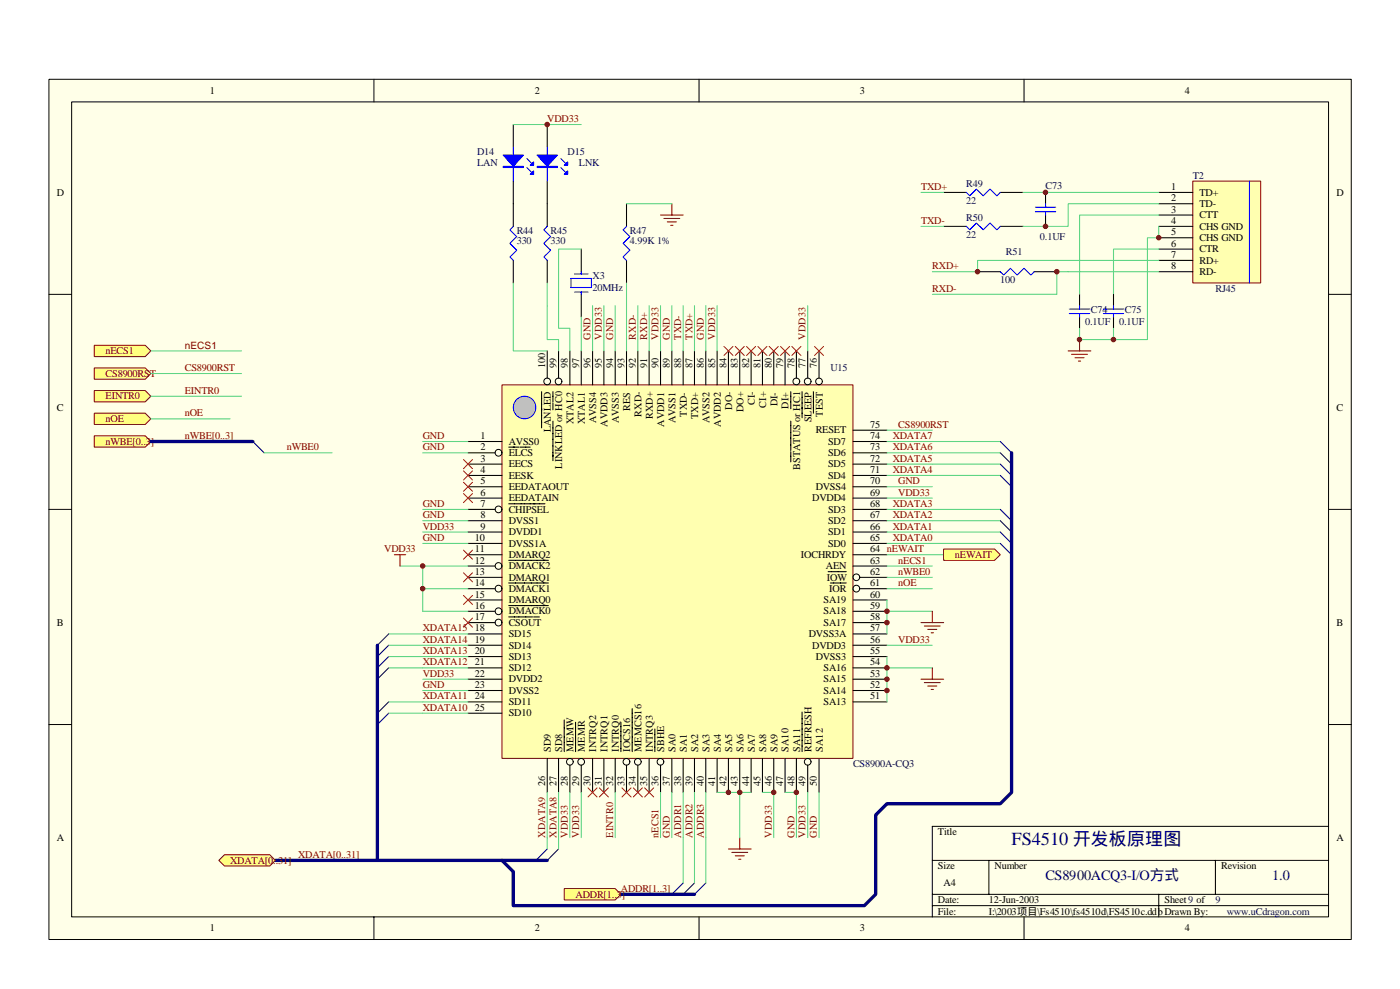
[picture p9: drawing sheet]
<svg xmlns="http://www.w3.org/2000/svg" width="364mm" height="257mm" viewBox="0 0 364 257" stroke-linecap="round" stroke-linejoin="round" font-family="sans-serif">
<path d="M12.7 20.6h338.7v223.7h-338.7z" fill="#ffffe8"/>
<g fill="none" stroke="#000" stroke-width=".26">
<path d="M12.7 20.6h338.7v223.7h-338.7zM18.6 26.5h326.9v211.9h-326.9zM97.2 20.6v5.9M181.8 20.6v5.9M266.3 20.6v5.9M12.7 76.5h5.9M345.5 76.5h5.9M12.7 132.5h5.9M345.5 132.5h5.9M12.7 188.4h5.9M345.5 188.4h5.9M345.5 214.9h-103.1v23.5"/>
<path d="M97.2 238.4v5.9M181.8 238.4v5.9M242.4 223.7h103.1M242.4 232.6h103.1M242.4 235.5h103.1M257.2 223.7v8.9M266.3 238.4v5.9M301.3 232.6v5.8M316.1 223.7v8.9"/>
</g>
<path d="M130.6 100.1h91.2v97.1h-91.2z" fill="#ffffb0"/>
<path d="M130.5 100.1h91.3v97.1h-91.3z" fill="none" stroke="#800000" stroke-width=".26"/>
<g fill="none" stroke="#000" stroke-width=".28">
<path d="M142.3 91.2v7.1M145.2 91.2v7.1M148.2 91.2v8.9M151.2 91.2v8.9M154.1 91.2v8.9M157 91.2v8.9M160 91.2v8.9M162.9 91.2v8.9M165.9 91.2v8.9M168.8 91.2v8.9M171.8 91.2v8.9M174.7 91.2v8.9"/>
<path d="M177.7 91.2v8.9M180.6 91.2v8.9M183.5 91.2v8.9M186.5 91.2v8.9M189.4 91.2v8.9M192.4 91.2v8.9M195.3 91.2v8.9M198.3 91.2v8.9M201.2 91.2v8.9M204.2 91.2v8.9M207.1 91.2v7.1M210 91.2v7.1"/>
<path d="M213 91.2v7.1M121.7 114.8h8.8M121.7 117.8h7.1M132.3 116.3h2.6M135.2 116.3h2.7M140.8 101.9v9.4M143.8 101.9v2.6M143.8 104.8v1.8M143.8 109.5v10.3M205.6 101.9v4.4M205.6 109.5v7.7M205.6 117.5v2.6"/>
<path d="M208.6 101.9v6.7M211.5 101.9v5.5M221.8 114.8h8.9M221.8 117.8h8.9M221.8 111.9h8.9M121.7 120.7h8.8M121.7 123.6h8.8M121.7 126.6h8.8M121.7 129.5h8.8M121.7 132.5h7.1M121.7 135.4h8.8M121.7 138.3h8.8"/>
<path d="M132.3 131h9.4M221.8 120.7h8.9M221.8 123.6h8.9M221.8 126.6h8.9M221.8 129.5h8.9M221.8 132.5h8.9M221.8 135.4h8.9M221.8 138.3h8.9M121.7 141.3h8.8M121.7 144.3h8.8M121.7 147.2h7.1M121.7 150.1h8.8"/>
<path d="M121.7 153.1h7.1M121.7 156h8.8M121.7 159h7.1M132.3 145.7h10.3M132.3 151.6h10.3M132.3 157.5h10.3M215.4 148.7h4.7M215.9 151.6h4.2M221.8 141.3h8.9M221.8 144.3h8.9M221.8 147.2h8.9M221.8 156h8.9"/>
<path d="M221.8 159h8.9M223.6 150.1h7.1M223.6 153.1h7.1M121.7 161.9h7.1M121.7 164.8h8.8M121.7 167.8h8.8M121.7 170.7h8.8M121.7 173.7h8.8M121.7 176.6h8.8M121.7 179.6h8.8M132.3 160.4h6.2M138.8 160.4h1.5"/>
<path d="M221.8 161.9h8.9M221.8 164.8h8.9M221.8 167.8h8.9M221.8 170.7h8.9M221.8 173.7h8.9M221.8 176.6h8.9M221.8 179.6h8.9M121.7 182.5h8.8M121.7 185.5h8.8M142.3 197.2v8.9M145.2 197.2v8.9M146.7 187.2v8.3"/>
<path d="M148.2 199v7.1M149.7 187.8v7.7M151.2 199v7.1M154.1 197.2v8.9M157 197.2v8.9M160 197.2v8.9M161.5 187.8v7.7M162.9 199v7.1M164.4 184.3v11.2M165.9 199v7.1M168.8 197.2v8.9M170.3 189.6v5.9"/>
<path d="M171.8 199v7.1M174.7 197.2v8.9M177.7 197.2v8.9M180.6 197.2v8.9M183.5 197.2v8.9M186.5 197.2v8.9M189.4 197.2v8.9M192.4 197.2v8.9M195.3 197.2v8.9M198.3 197.2v8.9M201.2 197.2v8.9M204.2 197.2v8.9"/>
<path d="M207.1 197.2v8.9M208.6 185.2v10.3M210 199v7.1M213 197.2v8.9M221.8 182.5h8.9"/>
</g>
<g fill="none" stroke="#000" stroke-width=".26">
<circle cx="142.3" cy="99.2" r=".88"/>
<circle cx="145.2" cy="99.2" r=".87"/>
<circle cx="207.1" cy="99.2" r=".88"/>
<circle cx="210" cy="99.2" r=".87"/>
<circle cx="213" cy="99.2" r=".87"/>
<circle cx="129.6" cy="117.7" r=".88"/>
<circle cx="129.6" cy="132.5" r=".88"/>
<circle cx="129.6" cy="158.9" r=".88"/>
<circle cx="129.6" cy="153.1" r=".88"/>
<circle cx="129.6" cy="147.2" r=".88"/>
<circle cx="222.7" cy="153.1" r=".87"/>
<circle cx="222.7" cy="150.1" r=".87"/>
<circle cx="129.6" cy="161.9" r=".88"/>
<circle cx="148.2" cy="198.1" r=".87"/>
<circle cx="151.1" cy="198.1" r=".87"/>
<circle cx="162.9" cy="198.1" r=".88"/>
<circle cx="165.9" cy="198.1" r=".87"/>
<circle cx="171.7" cy="198.1" r=".87"/>
<circle cx="210" cy="198.1" r=".87"/>
</g>
<circle cx="136.4" cy="106" r="2.93" fill="#c0c0c0" stroke="#00f" stroke-width=".26"/>
<path d="M310.2 47.1h17.6v26.5h-17.6z" fill="#ffffb0"/>
<path d="M310.2 47.1h17.6v26.5h-17.6z" fill="none" stroke="#800000" stroke-width=".26"/>
<g fill="none" stroke="#000" stroke-width=".28">
<path d="M133.5 32.4v5.9M142.3 32.4v5.9M133.5 47.1v11.8M142.3 47.1v11.8M162.9 53v5.9M245.4 50h5.9M245.4 58.9h5.9M260.1 50h5.9M260.1 58.9h5.9M271.9 50v3M271.9 55.9v3M301.3 50h8.9"/>
<path d="M301.3 53h8.9M301.3 55.9h8.9M301.3 58.9h8.9M133.5 67.7v5.9M142.3 67.7v5.9M151.2 64.8v5.9M151.2 76.5v5.9M162.9 67.7v5.9M254.2 70.7h5.9M268.9 70.7h5.9M280.7 76.5v3M289.6 76.5v3"/>
<path d="M301.3 61.8h8.9M301.3 64.8h8.9M301.3 67.7h8.9M301.3 70.7h8.9M280.7 82.4v3M289.6 82.4v3"/>
</g>
<g fill="none" stroke="#00f" stroke-width=".28">
<path d="M133.5 38.3v8.8M142.3 38.3v8.8M133.5 58.9l-.9 .9 1.8 1.7-1.8 1.8 1.8 1.8-1.8 1.7 .9 .9M137 43.6l1.2 1.1M137 41.2l1.2 1.2M142.3 58.9l-.9 .9 1.8 1.7-1.8 1.8 1.8 1.8-1.8 1.7 .9 .9M145.8 43.6l1.2 1.1M145.8 41.2l1.2 1.2M162.9 58.9l-.9 .9 1.8 1.7-1.8 1.8 1.8 1.8-1.8 1.7 .9 .9M251.3 50l.9 .9 1.7-1.7 1.8 1.7 1.8-1.7 1.7 1.7 .9-.9M251.3 58.9l.9 .9 1.7-1.8 1.8 1.8 1.8-1.8 1.7 1.8 .9-.9M269.2 55.1h5.3"/>
<path d="M269.2 53.9h5.3M271.9 53v.9M271.9 55.1v.8M324.9 47.1v26.5M148.5 72.4h5.3v2.4h-5.3zM149.4 71.2h3.5M149.4 75.9h3.5M151.2 70.7v.5M151.2 75.9v.6M260.1 70.7l.9 .8 1.8-1.7 1.7 1.7 1.8-1.7 1.8 1.7 .8-.8M280.7 79.5v.9M289.6 79.5v.9"/>
<path d="M278.1 81.5h5.3M278.1 80.4h5.3M280.7 81.5v.9M286.9 81.5h5.3M286.9 80.4h5.3M289.6 81.5v.9"/>
</g>
<g fill="none" stroke="#800000" stroke-width=".28">
<path d="M171.8 55.9h5.9M172.6 56.8h4.2M173.5 57.7h2.4M174.4 58.6h.6M174.7 53v2.9M277.8 91.2h5.9M278.7 92.1h4.1M279.6 93h2.3M280.4 93.9h.6M280.7 88.3v2.9M102.6 144.3h2.9M104 144.3v2.9"/>
<path d="M242.4 159v2.9M239.5 176.6h5.9M239.5 161.9h5.9M240.4 177.5h4.1M240.4 162.8h4.1M241.3 178.4h2.3M241.3 163.7h2.3M242.2 179.3h.5M242.2 164.5h.5M242.4 173.7v2.9M192.4 217.8v3M189.4 220.8h5.9"/>
<path d="M190.3 221.7h4.1M191.2 222.5h2.4M192.1 223.4h.6"/>
</g>
<g fill="#00f" stroke="#00f" stroke-width=".28">
<path d="M130.8 40.3h5.3l-2.6 3z" fill-rule="evenodd"/>
<path d="M130.8 43.3h5.3v.3h-5.3z" fill-rule="evenodd"/>
<path d="M138.8 44.4v.9h-.9z" fill-rule="evenodd"/>
<path d="M137.9 43l.9-.9v.9z" fill-rule="evenodd"/>
<path d="M139.7 40.3h5.3l-2.7 3z" fill-rule="evenodd"/>
<path d="M139.7 43.3h5.3v.3h-5.3z" fill-rule="evenodd"/>
<path d="M146.7 45.3l.9-.9v.9z" fill-rule="evenodd"/>
<path d="M146.7 43l.9-.9v.9z" fill-rule="evenodd"/>
</g>
<g fill="none" stroke="#5cd482" stroke-width=".28">
<path d="M133.5 32.4h17.7M162.9 53h11.8M239.5 50h5.9M239.5 58.9h5.9M266 50h35.3M301.3 55.9h-20.6v20.6M301.3 58.9v2.9h-2.9v26.5h-8.8M301.3 53h-23.5v5.9h-11.8M133.5 73.6v17.6h8.8M142.3 73.6v14.7h2.9v2.9M151.2 64.8h-6v20.6h3v5.8M154.1 79.5v11.7"/>
<path d="M157 79.5v11.7M160 79.5v11.7M162.9 73.6v17.6M165.9 79.5v11.7M168.8 79.5v11.7M171.8 79.5v11.7M174.7 79.5v11.7M177.7 79.5v11.7M180.6 79.5v11.7M183.5 79.5v11.7M186.5 79.5v11.7M210 79.5v11.7"/>
<path d="M301.3 67.7h-47.1v3h-11.8M301.3 70.7h-26.5v5.8h-32.4M301.3 64.8h-11.7v11.7M151.2 82.4v8.8M280.7 85.4v2.9h8.9v-2.9M109.9 117.8h11.8M109.9 114.8h11.8M230.7 117.8h29.4M230.7 114.8h29.4M230.7 111.9h11.7M109.9 138.3h11.8M109.9 135.4h11.8"/>
<path d="M109.9 132.5h11.8M230.7 138.3h29.4M230.7 135.4h29.4M230.7 132.5h29.4M230.7 123.6h29.4M230.7 120.7h29.4M230.7 126.6h11.7M230.7 129.5h11.7M104 147.2h5.9v11.8h11.8M109.9 141.3h11.8M109.9 147.2h11.8M109.9 153.1h11.8"/>
<path d="M230.7 141.3h29.4M230.7 147.2h11.7M230.7 153.1h11.7M230.7 159h11.7M230.7 156v8.8M230.7 150.1h11.7M230.7 144.3h14.7M101.1 164.8h20.6M101.1 167.8h20.6M101.1 170.7h20.6M101.1 173.7h20.6M109.9 176.6h11.8"/>
<path d="M109.9 179.6h11.8M230.7 167.8h11.7M230.7 173.7h11.7M230.7 170.7v11.8M101.1 182.5h20.6M101.1 185.5h20.6M142.3 206.1v14.7M145.2 206.1v14.7M148.2 206.1v11.7M151.2 206.1v11.7M160 206.1v11.7M171.8 206.1v11.7"/>
<path d="M174.7 206.1v11.7M177.7 206.1v23.5M180.6 206.1v23.5M183.5 206.1v23.5M186.5 206.1h8.8M192.4 206.1v11.7M198.3 206.1h2.9v11.7M204.2 206.1h2.9v11.7M210 206.1v11.7M213 206.1v11.7"/>
</g>
<g fill="none" stroke="#f00" stroke-width=".26">
<path d="M188.3 90.1l2.3 2.3M190.6 90.1l-2.3 2.3M191.2 90.1l2.4 2.3M193.6 90.1l-2.4 2.3M194.1 90.1l2.4 2.3M196.5 90.1l-2.4 2.3M197.1 90.1l2.3 2.3M199.4 90.1l-2.3 2.3M200 90.1l2.4 2.3M202.4 90.1l-2.4 2.3M203 90.1l2.3 2.3M205.3 90.1l-2.3 2.3"/>
<path d="M205.9 90.1l2.4 2.3M208.3 90.1l-2.4 2.3M211.8 90.1l2.4 2.3M214.2 90.1l-2.4 2.3M120.5 119.5l2.4 2.4M122.9 119.5l-2.4 2.4M120.5 125.4l2.4 2.4M120.5 122.4l2.4 2.4M120.5 128.4l2.4 2.3M122.9 125.4l-2.4 2.4M122.9 122.4l-2.4 2.4M122.9 128.4l-2.4 2.3"/>
<path d="M120.5 143.1l2.4 2.3M120.5 148.9l2.4 2.4M120.5 154.8l2.4 2.4M122.9 143.1l-2.4 2.3M122.9 148.9l-2.4 2.4M122.9 154.8l-2.4 2.4M120.5 160.7l2.4 2.4M122.9 160.7l-2.4 2.4M152.9 204.9l2.4 2.3M155.3 204.9l-2.4 2.3M155.9 204.9l2.3 2.3M158.2 204.9l-2.3 2.3"/>
<path d="M161.7 204.9l2.4 2.3M164.1 204.9l-2.4 2.3M164.7 204.9l2.4 2.3M167.1 204.9l-2.4 2.3M167.6 204.9l2.4 2.3M170 204.9l-2.4 2.3"/>
</g>
<path d="M263.1 117.8v88.3l-3 2.9h-29.4l-3 2.9v20.7l-2.9 2.9h-91.3v-8.8l-3-3M98.1 167.8v55.9h44.2M71.6 223.7h26.5M161.5 232.6h19.1" fill="none" stroke="#000080" stroke-width=".87"/>
<g fill="none" stroke="#000080" stroke-width=".28">
<path d="M260.1 114.8l3 3M260.1 117.8l3 2.9M260.1 120.7l3 2.9M260.1 123.6l3 3M260.1 132.5l3 2.9M260.1 135.4l3 2.9M260.1 138.3l3 3M260.1 141.3l3 3M101.1 164.8l-3 3M101.1 167.8l-3 2.9M101.1 170.7l-3 3M101.1 173.7l-3 2.9"/>
<path d="M101.1 182.5l-3 3M101.1 185.5l-3 2.9M142.3 220.8l-2.9 2.9M145.2 220.8l-2.9 2.9M177.7 229.6l-3 3M180.6 229.6l-2.9 3M183.5 229.6l-2.9 3"/>
</g>
<g fill="#ffff80" stroke="#800000" stroke-width=".26">
<path d="M24.5 101.6h13.3l1.4 1.4-1.4 1.5h-13.3z" fill-rule="evenodd"/>
<path d="M24.5 89.8h13.3l1.4 1.4-1.4 1.5h-13.3z" fill-rule="evenodd"/>
<path d="M24.5 95.7h13.3l1.4 1.4-1.4 1.5h-13.3z" fill-rule="evenodd"/>
<path d="M146.7 231.1h13.3l1.5 1.5-1.5 1.4h-13.3z" fill-rule="evenodd"/>
<path d="M24.5 107.4h13.3l1.4 1.5-1.4 1.5h-13.3z" fill-rule="evenodd"/>
<path d="M24.5 113.3h13.3l1.4 1.5-1.4 1.5h-13.3z" fill-rule="evenodd"/>
<path d="M56.9 223.7l1.5-1.5h11.7l1.5 1.5-1.5 1.5h-11.7z" fill-rule="evenodd"/>
<path d="M245.4 142.8h13.2l1.5 1.5-1.5 1.4h-13.2z" fill-rule="evenodd"/>
</g>
<g fill="#800000" stroke="#800000" stroke-width=".26">
<circle cx="230.7" cy="179.6" r=".57"/>
<circle cx="230.7" cy="176.6" r=".57"/>
<circle cx="230.6" cy="173.7" r=".58"/>
<circle cx="230.6" cy="161.9" r=".58"/>
<circle cx="230.6" cy="158.9" r=".58"/>
<circle cx="189.4" cy="206" r=".58"/>
<circle cx="192.4" cy="206" r=".58"/>
<circle cx="201.2" cy="206" r=".58"/>
<circle cx="207.1" cy="206" r=".58"/>
<circle cx="301.3" cy="61.8" r=".57"/>
<circle cx="271.9" cy="50" r=".58"/>
<circle cx="271.9" cy="58.9" r=".57"/>
<circle cx="280.7" cy="88.3" r=".58"/>
<circle cx="274.8" cy="70.6" r=".58"/>
<circle cx="254.2" cy="70.6" r=".58"/>
<circle cx="142.3" cy="32.4" r=".58"/>
<circle cx="289.6" cy="88.3" r=".58"/>
<circle cx="109.9" cy="147.2" r=".57"/>
<circle cx="109.9" cy="153.1" r=".58"/>
</g>
<path d="M39.2 91.2h23.6M39.2 97.1h23.6M39.2 103h23.6M39.2 108.9h20.6M68.7 117.8h17.7" fill="none" stroke="#5cd482" stroke-width=".28"/>
<path d="M39.2 114.8h26.5" fill="none" stroke="#000080" stroke-width=".87"/>
<path d="M65.7 114.8l3 3" fill="none" stroke="#000080" stroke-width=".28"/>
<text font-size="4.8" fill="#000080" x="263.1" y="219.7">FS4510 开发板原理图</text>
<g font-size="3.7" fill="#000080">
<text x="271.9" y="228.8">CS8900ACQ3-I/O方式</text>
<text x="330.8" y="228.8">1.0</text>
</g>
<g font-size="2.7">
<text x="54.5" y="24.4">1</text>
<text x="139.1" y="24.4">2</text>
<text x="223.6" y="24.4">3</text>
<text x="308.1" y="24.4">4</text>
<text x="14.8" y="50.9">D</text>
<text x="304.6" y="49.4">1</text>
<text x="304.6" y="52.3">2</text>
<text x="311.9" y="50.9">TD+</text>
<text x="311.9" y="53.8">TD-</text>
<text x="347.6" y="50.9">D</text>
<text x="304.6" y="55.3">3</text>
<text x="304.6" y="58.2">4</text>
<text x="311.9" y="56.8">CTT</text>
<text x="311.9" y="59.7">CHS GND</text>
<text x="304.6" y="61.2">5</text>
<text x="304.6" y="64.1">6</text>
<text x="311.9" y="62.7">CHS GND</text>
<text x="311.9" y="65.6">CTR</text>
<text x="304.6" y="67.1">7</text>
<text x="304.6" y="70">8</text>
<text x="311.9" y="68.5">RD+</text>
<text x="311.9" y="71.5">RD-</text>
<text x="141.8" y="95.7" transform="rotate(-90 141.8 95.7)">100</text>
<text x="144.7" y="95.7" transform="rotate(-90 144.7 95.7)">99</text>
<text x="147.7" y="95.7" transform="rotate(-90 147.7 95.7)">98</text>
<text x="150.6" y="95.7" transform="rotate(-90 150.6 95.7)">97</text>
<text x="153.6" y="95.7" transform="rotate(-90 153.6 95.7)">96</text>
<text x="156.5" y="95.7" transform="rotate(-90 156.5 95.7)">95</text>
<text x="159.5" y="95.7" transform="rotate(-90 159.5 95.7)">94</text>
<text x="162.4" y="95.7" transform="rotate(-90 162.4 95.7)">93</text>
<text x="165.3" y="95.7" transform="rotate(-90 165.3 95.7)">92</text>
<text x="168.3" y="95.7" transform="rotate(-90 168.3 95.7)">91</text>
<text x="171.2" y="95.7" transform="rotate(-90 171.2 95.7)">90</text>
<text x="174.2" y="95.7" transform="rotate(-90 174.2 95.7)">89</text>
<text x="177.1" y="95.7" transform="rotate(-90 177.1 95.7)">88</text>
<text x="180.1" y="95.7" transform="rotate(-90 180.1 95.7)">87</text>
<text x="183" y="95.7" transform="rotate(-90 183 95.7)">86</text>
<text x="186" y="95.7" transform="rotate(-90 186 95.7)">85</text>
<text x="188.9" y="95.7" transform="rotate(-90 188.9 95.7)">84</text>
<text x="191.8" y="95.7" transform="rotate(-90 191.8 95.7)">83</text>
<text x="194.8" y="95.7" transform="rotate(-90 194.8 95.7)">82</text>
<text x="197.7" y="95.7" transform="rotate(-90 197.7 95.7)">81</text>
<text x="200.7" y="95.7" transform="rotate(-90 200.7 95.7)">80</text>
<text x="203.6" y="95.7" transform="rotate(-90 203.6 95.7)">79</text>
<text x="206.6" y="95.7" transform="rotate(-90 206.6 95.7)">78</text>
<text x="209.5" y="95.7" transform="rotate(-90 209.5 95.7)">77</text>
<text x="212.5" y="95.7" transform="rotate(-90 212.5 95.7)">76</text>
<text x="14.8" y="106.8">C</text>
<text x="163.9" y="106.8" transform="rotate(-90 163.9 106.8)">RES</text>
<text x="190.4" y="106.6" transform="rotate(-90 190.4 106.6)">DO-</text>
<text x="193.3" y="107.1" transform="rotate(-90 193.3 107.1)">DO+</text>
<text x="196.3" y="105.4" transform="rotate(-90 196.3 105.4)">CI-</text>
<text x="199.2" y="106" transform="rotate(-90 199.2 106)">CI+</text>
<text x="202.1" y="105.7" transform="rotate(-90 202.1 105.7)">DI-</text>
<text x="205.1" y="106.3" transform="rotate(-90 205.1 106.3)">DI+</text>
<text x="347.6" y="106.8">C</text>
<text x="143.3" y="112.5" transform="rotate(-90 143.3 112.5)">LANLED</text>
<text x="149.1" y="110.4" transform="rotate(-90 149.1 110.4)">XTAL2</text>
<text x="152.1" y="110.4" transform="rotate(-90 152.1 110.4)">XTAL1</text>
<text x="155" y="110.1" transform="rotate(-90 155 110.1)">AVSS4</text>
<text x="158" y="111" transform="rotate(-90 158 111)">AVDD3</text>
<text x="160.9" y="110.1" transform="rotate(-90 160.9 110.1)">AVSS3</text>
<text x="166.8" y="108.3" transform="rotate(-90 166.8 108.3)">RXD-</text>
<text x="169.8" y="108.9" transform="rotate(-90 169.8 108.9)">RXD+</text>
<text x="172.7" y="111" transform="rotate(-90 172.7 111)">AVDD1</text>
<text x="175.6" y="110.1" transform="rotate(-90 175.6 110.1)">AVSS1</text>
<text x="178.6" y="108.3" transform="rotate(-90 178.6 108.3)">TXD-</text>
<text x="181.5" y="108.9" transform="rotate(-90 181.5 108.9)">TXD+</text>
<text x="184.5" y="110.1" transform="rotate(-90 184.5 110.1)">AVSS2</text>
<text x="187.4" y="111" transform="rotate(-90 187.4 111)">AVDD2</text>
<text x="211" y="109.8" transform="rotate(-90 211 109.8)">SLEEP</text>
<text x="212.1" y="112.7">RESET</text>
<text x="213.9" y="108.3" transform="rotate(-90 213.9 108.3)">TEST</text>
<text x="226.3" y="111.2">75</text>
<text x="124.9" y="114.2">1</text>
<text x="124.9" y="117.1">2</text>
<text x="132.3" y="115.6">AVSS0</text>
<text x="132.3" y="118.6">ELCS</text>
<text x="215.4" y="118.6">SD6</text>
<text x="215.4" y="115.6">SD7</text>
<text x="226.3" y="117.1">73</text>
<text x="226.3" y="114.2">74</text>
<text x="124.9" y="120.1">3</text>
<text x="124.9" y="123">4</text>
<text x="124.9" y="125.9">5</text>
<text x="132.3" y="121.5">EECS</text>
<text x="132.3" y="124.5">EESK</text>
<text x="146.2" y="121.9" transform="rotate(-90 146.2 121.9)">LINKLED or HC0</text>
<text x="208.1" y="122.2" transform="rotate(-90 208.1 122.2)">BSTATUS or HC1</text>
<text x="215.4" y="124.5">SD4</text>
<text x="215.4" y="121.5">SD5</text>
<text x="226.3" y="123">71</text>
<text x="226.3" y="120.1">72</text>
<text x="226.3" y="125.9">70</text>
<text x="124.9" y="128.9">6</text>
<text x="124.9" y="131.8">7</text>
<text x="132.3" y="127.4">EEDATAOUT</text>
<text x="132.3" y="130.4">EEDATAIN</text>
<text x="211.2" y="130.4">DVDD4</text>
<text x="212.1" y="127.4">DVSS4</text>
<text x="226.3" y="128.9">69</text>
<text x="226.3" y="131.8">68</text>
<text x="124.9" y="134.8">8</text>
<text x="124.9" y="137.7">9</text>
<text x="132.3" y="133.3">CHIPSEL</text>
<text x="132.3" y="136.2">DVSS1</text>
<text x="215.4" y="136.2">SD2</text>
<text x="215.4" y="133.3">SD3</text>
<text x="226.3" y="137.7">66</text>
<text x="226.3" y="134.8">67</text>
<text x="123.5" y="140.7">10</text>
<text x="123.5" y="143.6">11</text>
<text x="132.3" y="139.2">DVDD1</text>
<text x="132.3" y="142.1">DVSS1A</text>
<text x="215.4" y="142.1">SD0</text>
<text x="215.4" y="139.2">SD1</text>
<text x="226.3" y="140.7">65</text>
<text x="226.3" y="143.6">64 nEWAIT</text>
<text x="123.5" y="146.6">12</text>
<text x="123.5" y="149.5">13</text>
<text x="132.3" y="145.1">DMARQ2</text>
<text x="132.3" y="148">DMACK2</text>
<text x="208.3" y="145.1">IOCHRDY</text>
<text x="214.8" y="148">AEN</text>
<text x="226.3" y="146.6">63</text>
<text x="226.3" y="149.5">62</text>
<text x="123.5" y="152.4">14</text>
<text x="123.5" y="155.4">15</text>
<text x="132.3" y="151">DMARQ1</text>
<text x="132.3" y="153.9">DMACK1</text>
<text x="215.1" y="151">IOW</text>
<text x="215.6" y="153.9">IOR</text>
<text x="226.3" y="152.4">61</text>
<text x="226.3" y="155.4">60</text>
<text x="123.5" y="158.3">16</text>
<text x="123.5" y="161.3">17</text>
<text x="132.3" y="156.8">DMARQ0</text>
<text x="132.3" y="159.8">DMACK0</text>
<text x="214.2" y="159.8">SA18</text>
<text x="214.2" y="156.8">SA19</text>
<text x="226.3" y="161.3">58</text>
<text x="226.3" y="158.3">59</text>
<text x="14.8" y="162.7">B</text>
<text x="123.5" y="164.2">18</text>
<text x="123.5" y="167.2">19</text>
<text x="132.3" y="162.7">CSOUT</text>
<text x="132.3" y="165.7">SD15</text>
<text x="210.3" y="165.7">DVSS3A</text>
<text x="214.2" y="162.7">SA17</text>
<text x="226.3" y="167.2">56</text>
<text x="226.3" y="164.2">57</text>
<text x="347.6" y="162.7">B</text>
<text x="123.5" y="170.1">20</text>
<text x="123.5" y="173">21</text>
<text x="132.3" y="168.6">SD14</text>
<text x="132.3" y="171.6">SD13</text>
<text x="211.2" y="168.6">DVDD3</text>
<text x="212.1" y="171.6">DVSS3</text>
<text x="226.3" y="170.1">55</text>
<text x="226.3" y="173">54</text>
<text x="123.5" y="176">22</text>
<text x="123.5" y="178.9">23</text>
<text x="132.3" y="174.5">SD12</text>
<text x="132.3" y="177.5">DVDD2</text>
<text x="214.2" y="177.5">SA15</text>
<text x="214.2" y="174.5">SA16</text>
<text x="226.3" y="178.9">52</text>
<text x="226.3" y="176">53</text>
<text x="123.5" y="181.9">24</text>
<text x="123.5" y="184.8">25</text>
<text x="132.3" y="180.4">DVSS2</text>
<text x="132.3" y="183.3">SD11</text>
<text x="214.2" y="183.3">SA13</text>
<text x="214.2" y="180.4">SA14</text>
<text x="226.3" y="181.9">51</text>
<text x="132.3" y="186.3">SD10</text>
<text x="143.3" y="195.5" transform="rotate(-90 143.3 195.5)">SD9</text>
<text x="146.2" y="195.5" transform="rotate(-90 146.2 195.5)">SD8</text>
<text x="149.1" y="195.5" transform="rotate(-90 149.1 195.5)">MEMW</text>
<text x="152.1" y="195.5" transform="rotate(-90 152.1 195.5)">MEMR</text>
<text x="155" y="195.5" transform="rotate(-90 155 195.5)">INTRQ2</text>
<text x="158" y="195.5" transform="rotate(-90 158 195.5)">INTRQ1</text>
<text x="160.9" y="195.5" transform="rotate(-90 160.9 195.5)">INTRQ0</text>
<text x="163.9" y="195.5" transform="rotate(-90 163.9 195.5)">IOCS16</text>
<text x="166.8" y="195.5" transform="rotate(-90 166.8 195.5)">MEMCS16</text>
<text x="169.8" y="195.5" transform="rotate(-90 169.8 195.5)">INTRQ3</text>
<text x="172.7" y="195.5" transform="rotate(-90 172.7 195.5)">SBHE</text>
<text x="175.6" y="195.5" transform="rotate(-90 175.6 195.5)">SA0</text>
<text x="178.6" y="195.5" transform="rotate(-90 178.6 195.5)">SA1</text>
<text x="181.5" y="195.5" transform="rotate(-90 181.5 195.5)">SA2</text>
<text x="184.5" y="195.5" transform="rotate(-90 184.5 195.5)">SA3</text>
<text x="187.4" y="195.5" transform="rotate(-90 187.4 195.5)">SA4</text>
<text x="190.4" y="195.5" transform="rotate(-90 190.4 195.5)">SA5</text>
<text x="193.3" y="195.5" transform="rotate(-90 193.3 195.5)">SA6</text>
<text x="196.3" y="195.5" transform="rotate(-90 196.3 195.5)">SA7</text>
<text x="199.2" y="195.5" transform="rotate(-90 199.2 195.5)">SA8</text>
<text x="202.1" y="195.5" transform="rotate(-90 202.1 195.5)">SA9</text>
<text x="205.1" y="195.5" transform="rotate(-90 205.1 195.5)">SA10</text>
<text x="208.1" y="195.5" transform="rotate(-90 208.1 195.5)">SA11</text>
<text x="211" y="195.5" transform="rotate(-90 211 195.5)">REFRESH</text>
<text x="213.9" y="195.5" transform="rotate(-90 213.9 195.5)">SA12</text>
<text x="141.8" y="204.3" transform="rotate(-90 141.8 204.3)">26</text>
<text x="144.7" y="204.3" transform="rotate(-90 144.7 204.3)">27</text>
<text x="147.7" y="204.3" transform="rotate(-90 147.7 204.3)">28</text>
<text x="150.6" y="204.3" transform="rotate(-90 150.6 204.3)">29</text>
<text x="153.6" y="204.3" transform="rotate(-90 153.6 204.3)">30</text>
<text x="156.5" y="204.3" transform="rotate(-90 156.5 204.3)">31</text>
<text x="159.5" y="204.3" transform="rotate(-90 159.5 204.3)">32</text>
<text x="162.4" y="204.3" transform="rotate(-90 162.4 204.3)">33</text>
<text x="165.3" y="204.3" transform="rotate(-90 165.3 204.3)">34</text>
<text x="168.3" y="204.3" transform="rotate(-90 168.3 204.3)">35</text>
<text x="171.2" y="204.3" transform="rotate(-90 171.2 204.3)">36</text>
<text x="174.2" y="204.3" transform="rotate(-90 174.2 204.3)">37</text>
<text x="177.1" y="204.3" transform="rotate(-90 177.1 204.3)">38</text>
<text x="180.1" y="204.3" transform="rotate(-90 180.1 204.3)">39</text>
<text x="183" y="204.3" transform="rotate(-90 183 204.3)">40</text>
<text x="186" y="204.3" transform="rotate(-90 186 204.3)">41</text>
<text x="188.9" y="204.3" transform="rotate(-90 188.9 204.3)">42</text>
<text x="191.8" y="204.3" transform="rotate(-90 191.8 204.3)">43</text>
<text x="194.8" y="204.3" transform="rotate(-90 194.8 204.3)">44</text>
<text x="197.7" y="204.3" transform="rotate(-90 197.7 204.3)">45</text>
<text x="200.7" y="204.3" transform="rotate(-90 200.7 204.3)">46</text>
<text x="203.6" y="204.3" transform="rotate(-90 203.6 204.3)">47</text>
<text x="206.6" y="204.3" transform="rotate(-90 206.6 204.3)">48</text>
<text x="209.5" y="204.3" transform="rotate(-90 209.5 204.3)">49</text>
<text x="212.5" y="204.3" transform="rotate(-90 212.5 204.3)">50</text>
<text x="14.8" y="218.7">A</text>
<text x="243.9" y="217.2">Title</text>
<text x="347.6" y="218.7">A</text>
<text x="243.9" y="226">Size</text>
<text x="258.6" y="226">Number</text>
<text x="317.5" y="226">Revision</text>
<text x="245.4" y="230.4">A4</text>
<text x="243.9" y="234.9">Date:</text>
<text x="243.9" y="237.8">File:</text>
<text x="257.2" y="234.9">12-Jun-2003</text>
<text x="257.2" y="237.8">I:\2003项目\Fs4510\fs4510d\FS4510c.ddbDrawn By:</text>
<text x="302.8" y="234.9">Sheet9 of</text>
<text x="54.5" y="242.2">1</text>
<text x="139.1" y="242.2">2</text>
<text x="223.6" y="242.2">3</text>
<text x="308.1" y="242.2">4</text>
</g>
<g font-size="2.7" fill="#800000">
<text x="142.3" y="31.7">VDD33</text>
<text x="239.5" y="49.4">TXD+</text>
<text x="239.5" y="58.2">TXD-</text>
<text x="242.4" y="70">RXD+</text>
<text x="242.4" y="75.9">RXD-</text>
<text x="153.6" y="88.3" transform="rotate(-90 153.6 88.3)">GND</text>
<text x="156.5" y="88.3" transform="rotate(-90 156.5 88.3)">VDD33</text>
<text x="159.5" y="88.3" transform="rotate(-90 159.5 88.3)">GND</text>
<text x="165.3" y="88.3" transform="rotate(-90 165.3 88.3)">RXD-</text>
<text x="168.3" y="88.3" transform="rotate(-90 168.3 88.3)">RXD+</text>
<text x="171.2" y="88.3" transform="rotate(-90 171.2 88.3)">VDD33</text>
<text x="174.2" y="88.3" transform="rotate(-90 174.2 88.3)">GND</text>
<text x="177.1" y="88.3" transform="rotate(-90 177.1 88.3)">TXD-</text>
<text x="180.1" y="88.3" transform="rotate(-90 180.1 88.3)">TXD+</text>
<text x="183" y="88.3" transform="rotate(-90 183 88.3)">GND</text>
<text x="186" y="88.3" transform="rotate(-90 186 88.3)">VDD33</text>
<text x="209.5" y="88.3" transform="rotate(-90 209.5 88.3)">VDD33</text>
<text x="27.5" y="92.1">nECS1</text>
<text x="27.5" y="98">CS8900RST</text>
<text x="48.1" y="96.5">CS8900RST</text>
<text x="27.5" y="103.9">EINTR0</text>
<text x="48.1" y="102.4">EINTR0</text>
<text x="27.5" y="109.7">nOE</text>
<text x="48.1" y="108.3">nOE</text>
<text x="233.6" y="111.2">CS8900RST</text>
<text x="27.5" y="115.6">nWBE[0..3]</text>
<text x="48.1" y="114.2">nWBE[0..3]</text>
<text x="74.6" y="117.1">nWBE0</text>
<text x="109.9" y="114.2">GND</text>
<text x="109.9" y="117.1">GND</text>
<text x="232.1" y="117.1">XDATA6</text>
<text x="232.1" y="114.2">XDATA7</text>
<text x="232.1" y="123">XDATA4</text>
<text x="232.1" y="120.1">XDATA5</text>
<text x="233.6" y="125.9">GND</text>
<text x="109.9" y="131.8">GND</text>
<text x="232.1" y="131.8">XDATA3</text>
<text x="233.6" y="128.9">VDD33</text>
<text x="109.9" y="134.8">GND</text>
<text x="109.9" y="137.7">VDD33</text>
<text x="232.1" y="137.7">XDATA1</text>
<text x="232.1" y="134.8">XDATA2</text>
<text x="99.9" y="143.6">VDD33</text>
<text x="109.9" y="140.7">GND</text>
<text x="232.1" y="140.7">XDATA0</text>
<text x="233.6" y="146.6">nECS1</text>
<text x="233.6" y="149.5">nWBE0</text>
<text x="248.3" y="145.1">nEWAIT</text>
<text x="233.6" y="152.4">nOE</text>
<text x="109.9" y="167.2">XDATA14</text>
<text x="109.9" y="164.2">XDATA15</text>
<text x="233.6" y="167.2">VDD33</text>
<text x="109.9" y="173">XDATA12</text>
<text x="109.9" y="170.1">XDATA13</text>
<text x="109.9" y="178.9">GND</text>
<text x="109.9" y="176">VDD33</text>
<text x="109.9" y="184.8">XDATA10</text>
<text x="109.9" y="181.9">XDATA11</text>
<text x="141.8" y="217.8" transform="rotate(-90 141.8 217.8)">XDATA9</text>
<text x="144.7" y="217.8" transform="rotate(-90 144.7 217.8)">XDATA8</text>
<text x="147.7" y="217.8" transform="rotate(-90 147.7 217.8)">VDD33</text>
<text x="150.6" y="217.8" transform="rotate(-90 150.6 217.8)">VDD33</text>
<text x="159.5" y="217.8" transform="rotate(-90 159.5 217.8)">EINTR0</text>
<text x="171.2" y="217.8" transform="rotate(-90 171.2 217.8)">nECS1</text>
<text x="174.2" y="217.8" transform="rotate(-90 174.2 217.8)">GND</text>
<text x="177.1" y="217.8" transform="rotate(-90 177.1 217.8)">ADDR1</text>
<text x="180.1" y="217.8" transform="rotate(-90 180.1 217.8)">ADDR2</text>
<text x="183" y="217.8" transform="rotate(-90 183 217.8)">ADDR3</text>
<text x="200.7" y="217.8" transform="rotate(-90 200.7 217.8)">VDD33</text>
<text x="206.6" y="217.8" transform="rotate(-90 206.6 217.8)">GND</text>
<text x="209.5" y="217.8" transform="rotate(-90 209.5 217.8)">VDD33</text>
<text x="212.5" y="217.8" transform="rotate(-90 212.5 217.8)">GND</text>
<text x="59.8" y="224.6">XDATA[0..31]</text>
<text x="77.5" y="223.1">XDATA[0..31]</text>
<text x="149.7" y="233.4">ADDR[1..3]</text>
<text x="161.5" y="231.9">ADDR[1..3]</text>
</g>
<g font-size="2.7" fill="#000080">
<text x="124.1" y="40.3">D14</text>
<text x="147.6" y="40.3">D15</text>
<text x="124.1" y="43.2">LAN</text>
<text x="150.6" y="43.2">LNK</text>
<text x="310.2" y="46.5">T2</text>
<text x="251.3" y="48.5">R49</text>
<text x="251.3" y="52.9">22</text>
<text x="271.9" y="49.1">C73</text>
<text x="251.3" y="57.4">R50</text>
<text x="134.4" y="60.9">R44</text>
<text x="134.4" y="63.5">330</text>
<text x="143.2" y="60.9">R45</text>
<text x="143.2" y="63.5">330</text>
<text x="163.8" y="60.9">R47</text>
<text x="163.8" y="63.5">4.99K 1%</text>
<text x="251.3" y="61.8">22</text>
<text x="270.4" y="62.4">0.1UF</text>
<text x="261.6" y="66.2">R51</text>
<text x="154.1" y="72.7">X3</text>
<text x="154.1" y="75.6">20MHz</text>
<text x="260.1" y="73.6">100</text>
<text x="316.1" y="75.9">RJ45</text>
<text x="283.7" y="81.5">C74</text>
<text x="292.5" y="81.5">C75</text>
<text x="282.2" y="84.4">0.1UF</text>
<text x="291" y="84.4">0.1UF</text>
<text x="215.9" y="96.5">U15</text>
<text x="221.8" y="199.5">CS8900A-CQ3</text>
<text x="316.1" y="234.9">9</text>
<text x="319" y="237.8">www.uCdragon.com</text>
</g>
<text font-size="2.6" fill="#800000" x="48.1" y="90.7">nECS1</text>
</svg>
